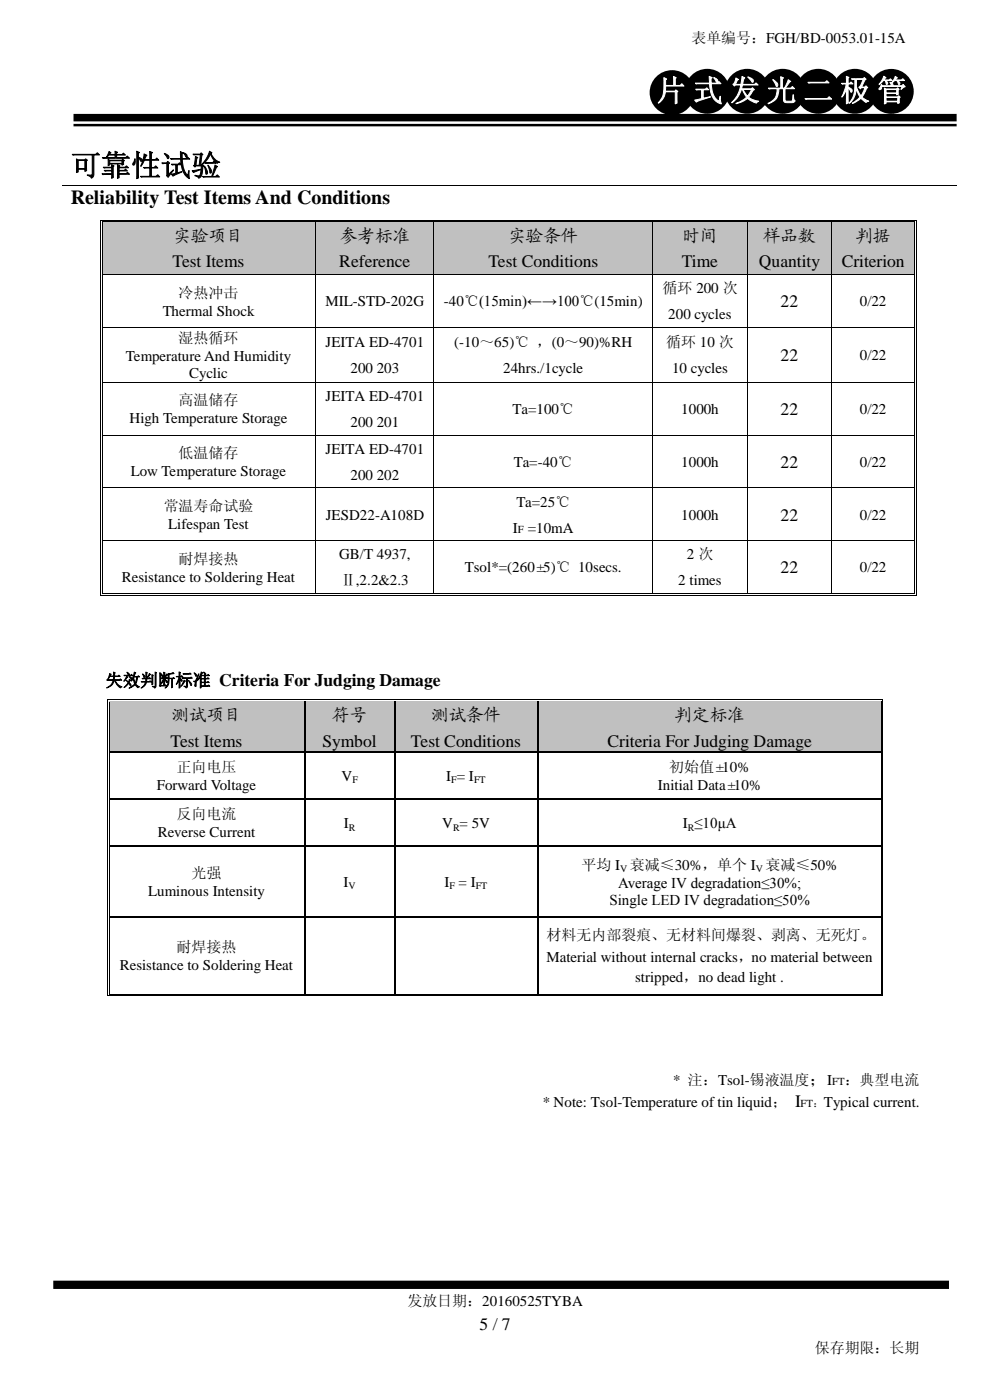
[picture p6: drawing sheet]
<svg xmlns="http://www.w3.org/2000/svg" width="210mm" height="297mm" viewBox="0 0 210 297" stroke-linecap="round" stroke-linejoin="round" font-family="sans-serif">
<g fill="#000">
<circle cx="142.6" cy="19.7" r="4.8"/>
<circle cx="150" cy="19.4" r="4.8"/>
<circle cx="158.5" cy="19.4" r="4.8"/>
<circle cx="166" cy="19.4" r="4.8"/>
<circle cx="173.6" cy="19.4" r="4.8"/>
<circle cx="181.4" cy="19.4" r="4.8"/>
<circle cx="189.1" cy="19.4" r="4.8"/>
</g>
<path d="M11.3 272.6h190" fill="none" stroke="#000" stroke-width="1.8" stroke-linecap="butt"/>
<path d="M129.3 25.6h63.5v2.8h-63.5z" fill-rule="evenodd" fill="#fff"/>
<path d="M15.6 24.2h187.3v1.6h-187.3zM15.6 26.3h187.3v.5h-187.3z" fill="#000"/>
<g fill="#c0c0c0">
<path d="M21.8 47.2h1.6v11h-1.6z" fill-rule="evenodd"/>
<path d="M65.1 47.2h1.8v11h-1.8z" fill-rule="evenodd"/>
</g>
<path d="M21.8 58.2h45.1" fill="none" stroke="#c0c0c0" stroke-width=".21"/>
<g fill="#c0c0c0">
<path d="M23.4 47.2h41.7v5.5h-41.7z" fill-rule="evenodd"/>
<path d="M23.4 52.7h41.7v5.5h-41.7z" fill-rule="evenodd"/>
<path d="M67.1 47.2h1.8v11h-1.8z" fill-rule="evenodd"/>
<path d="M90.1 47.2h1.9v11h-1.9z" fill-rule="evenodd"/>
</g>
<path d="M67.1 58.2h24.9" fill="none" stroke="#c0c0c0" stroke-width=".21"/>
<g fill="#c0c0c0">
<path d="M68.9 47.2h21.2v5.5h-21.2z" fill-rule="evenodd"/>
<path d="M68.9 52.7h21.2v5.5h-21.2z" fill-rule="evenodd"/>
<path d="M92.1 47.2h1.9v11h-1.9z" fill-rule="evenodd"/>
<path d="M136.5 47.2h1.9v11h-1.9z" fill-rule="evenodd"/>
</g>
<path d="M92.1 58.2h46.3" fill="none" stroke="#c0c0c0" stroke-width=".21"/>
<g fill="#c0c0c0">
<path d="M94 47.2h42.5v5.5h-42.5z" fill-rule="evenodd"/>
<path d="M94 52.7h42.5v5.5h-42.5z" fill-rule="evenodd"/>
<path d="M138.5 47.2h1.9v11h-1.9z" fill-rule="evenodd"/>
<path d="M156.7 47.2h1.8v11h-1.8z" fill-rule="evenodd"/>
</g>
<path d="M138.5 58.2h20" fill="none" stroke="#c0c0c0" stroke-width=".21"/>
<g fill="#c0c0c0">
<path d="M140.4 47.2h16.3v5.5h-16.3z" fill-rule="evenodd"/>
<path d="M140.4 52.7h16.3v5.5h-16.3z" fill-rule="evenodd"/>
<path d="M158.7 47.2h1.8v11h-1.8z" fill-rule="evenodd"/>
<path d="M174.4 47.2h1.9v11h-1.9z" fill-rule="evenodd"/>
</g>
<path d="M158.7 58.2h17.6" fill="none" stroke="#c0c0c0" stroke-width=".21"/>
<g fill="#c0c0c0">
<path d="M160.5 47.2h13.9v5.5h-13.9z" fill-rule="evenodd"/>
<path d="M160.5 52.7h13.9v5.5h-13.9z" fill-rule="evenodd"/>
<path d="M176.4 47.2h1.9v11h-1.9z" fill-rule="evenodd"/>
<path d="M192.2 47.2h1.7v11h-1.7z" fill-rule="evenodd"/>
</g>
<path d="M176.4 58.2h17.5" fill="none" stroke="#c0c0c0" stroke-width=".21"/>
<g fill="#c0c0c0">
<path d="M178.3 47.2h13.9v5.5h-13.9z" fill-rule="evenodd"/>
<path d="M178.3 52.7h13.9v5.5h-13.9z" fill-rule="evenodd"/>
</g>
<g fill="#000">
<path d="M21.3 46.6h.2v.6h-.2z" fill-rule="evenodd"/>
<path d="M21.3 46.6h.5v.2h-.5z" fill-rule="evenodd"/>
<path d="M21.6 47h.2v.2h-.2z" fill-rule="evenodd"/>
<path d="M21.6 47h.2v.1h-.2z" fill-rule="evenodd"/>
</g>
<path d="M21.8 46.7h45.1M21.8 47h45.1" fill="none" stroke="#000" stroke-width=".21"/>
<path d="M21.8 47.1h45.1" fill="none" stroke="#c0c0c0" stroke-width=".21"/>
<path d="M67.1 47.1l.4 .1z" fill-rule="evenodd" fill="#c0c0c0"/>
<g fill="#000">
<path d="M66.9 47.1l.2 .1z" fill-rule="evenodd"/>
<path d="M66.9 46.6h.6v.2h-.6z" fill-rule="evenodd"/>
<path d="M66.9 47h.6v.1h-.6z" fill-rule="evenodd"/>
</g>
<path d="M67.5 46.7h24.5M67.5 47h24.5" fill="none" stroke="#000" stroke-width=".21"/>
<path d="M67.5 47.1h24.5" fill="none" stroke="#c0c0c0" stroke-width=".21"/>
<path d="M92.1 47.1l.4 .1z" fill-rule="evenodd" fill="#c0c0c0"/>
<g fill="#000">
<path d="M92 47.1l.1 .1z" fill-rule="evenodd"/>
<path d="M92 46.6h.5v.2h-.5z" fill-rule="evenodd"/>
<path d="M92 47h.5v.1h-.5z" fill-rule="evenodd"/>
</g>
<path d="M92.5 46.7h45.9M92.5 47h45.9" fill="none" stroke="#000" stroke-width=".21"/>
<path d="M92.5 47.1h45.9" fill="none" stroke="#c0c0c0" stroke-width=".21"/>
<path d="M138.6 47.1l.3 .1z" fill-rule="evenodd" fill="#c0c0c0"/>
<g fill="#000">
<path d="M138.4 47.1l.2 .1z" fill-rule="evenodd"/>
<path d="M138.4 46.6h.5v.2h-.5z" fill-rule="evenodd"/>
<path d="M138.4 47h.5v.1h-.5z" fill-rule="evenodd"/>
</g>
<path d="M138.9 46.7h19.6M138.9 47h19.6" fill="none" stroke="#000" stroke-width=".21"/>
<path d="M138.9 47.1h19.6" fill="none" stroke="#c0c0c0" stroke-width=".21"/>
<path d="M158.7 47.1l.3 .1z" fill-rule="evenodd" fill="#c0c0c0"/>
<g fill="#000">
<path d="M158.5 47.1l.2 .1z" fill-rule="evenodd"/>
<path d="M158.5 46.6h.5v.2h-.5z" fill-rule="evenodd"/>
<path d="M158.5 47h.5v.1h-.5z" fill-rule="evenodd"/>
</g>
<path d="M159 46.7h17.3M159 47h17.3" fill="none" stroke="#000" stroke-width=".21"/>
<path d="M159 47.1h17.3" fill="none" stroke="#c0c0c0" stroke-width=".21"/>
<path d="M176.4 47.1l.4 .1z" fill-rule="evenodd" fill="#c0c0c0"/>
<g fill="#000">
<path d="M21.3 58.2h.2v.2h-.2z" fill-rule="evenodd"/>
<path d="M21.6 58.2h.2v.2h-.2z" fill-rule="evenodd"/>
<path d="M66.9 58.2h.2v.2h-.2z" fill-rule="evenodd"/>
<path d="M92 58.2h.1v.2h-.1z" fill-rule="evenodd"/>
<path d="M138.4 58.2h.2v.2h-.2z" fill-rule="evenodd"/>
<path d="M158.5 58.2h.2v.2h-.2z" fill-rule="evenodd"/>
<path d="M176.3 47.1l.1 .1z" fill-rule="evenodd"/>
<path d="M176.3 46.6h.5v.2h-.5z" fill-rule="evenodd"/>
<path d="M176.3 47h.5v.1h-.5z" fill-rule="evenodd"/>
<path d="M176.3 58.2h.1v.2h-.1z" fill-rule="evenodd"/>
<path d="M193.9 46.6h.5v.2h-.5z" fill-rule="evenodd"/>
<path d="M193.9 47h.2v.2h-.2z" fill-rule="evenodd"/>
<path d="M193.9 47h.2v.1h-.2z" fill-rule="evenodd"/>
<path d="M193.9 58.2h.2v.2h-.2z" fill-rule="evenodd"/>
<path d="M194.3 46.6h.1v.6h-.1z" fill-rule="evenodd"/>
<path d="M194.3 58.2h.1v.2h-.1z" fill-rule="evenodd"/>
<path d="M21.3 69.4h.2v.2h-.2z" fill-rule="evenodd"/>
<path d="M21.6 69.4h.2v.2h-.2z" fill-rule="evenodd"/>
<path d="M66.9 69.4h.2v.2h-.2z" fill-rule="evenodd"/>
<path d="M92 69.4h.1v.2h-.1z" fill-rule="evenodd"/>
<path d="M138.4 69.4h.2v.2h-.2z" fill-rule="evenodd"/>
<path d="M158.5 69.4h.2v.2h-.2z" fill-rule="evenodd"/>
<path d="M176.3 69.4h.1v.2h-.1z" fill-rule="evenodd"/>
<path d="M193.9 69.4h.2v.2h-.2z" fill-rule="evenodd"/>
<path d="M194.3 69.4h.1v.2h-.1z" fill-rule="evenodd"/>
<path d="M21.3 81h.2v.2h-.2z" fill-rule="evenodd"/>
<path d="M21.3 92.2h.2v.2h-.2z" fill-rule="evenodd"/>
<path d="M21.6 81h.2v.2h-.2z" fill-rule="evenodd"/>
<path d="M21.6 92.2h.2v.2h-.2z" fill-rule="evenodd"/>
<path d="M66.9 81h.2v.2h-.2z" fill-rule="evenodd"/>
<path d="M66.9 92.2h.2v.2h-.2z" fill-rule="evenodd"/>
<path d="M92 81h.1v.2h-.1z" fill-rule="evenodd"/>
<path d="M92 92.2h.1v.2h-.1z" fill-rule="evenodd"/>
<path d="M138.4 81h.2v.2h-.2z" fill-rule="evenodd"/>
<path d="M138.4 92.2h.2v.2h-.2z" fill-rule="evenodd"/>
<path d="M158.5 81h.2v.2h-.2z" fill-rule="evenodd"/>
<path d="M158.5 92.2h.2v.2h-.2z" fill-rule="evenodd"/>
<path d="M176.3 81h.1v.2h-.1z" fill-rule="evenodd"/>
<path d="M176.3 92.2h.1v.2h-.1z" fill-rule="evenodd"/>
<path d="M193.9 81h.2v.2h-.2z" fill-rule="evenodd"/>
<path d="M193.9 92.2h.2v.2h-.2z" fill-rule="evenodd"/>
<path d="M194.3 81h.1v.2h-.1z" fill-rule="evenodd"/>
<path d="M194.3 92.2h.1v.2h-.1z" fill-rule="evenodd"/>
<path d="M21.3 103.4h.2v.2h-.2z" fill-rule="evenodd"/>
<path d="M21.3 114.7h.2v.1h-.2z" fill-rule="evenodd"/>
<path d="M21.6 103.4h.2v.2h-.2z" fill-rule="evenodd"/>
<path d="M21.6 114.7h.2v.1h-.2z" fill-rule="evenodd"/>
<path d="M66.9 103.4h.2v.2h-.2z" fill-rule="evenodd"/>
<path d="M66.9 114.7h.2v.1h-.2z" fill-rule="evenodd"/>
<path d="M92 103.4h.1v.2h-.1z" fill-rule="evenodd"/>
<path d="M92 114.7h.1v.1h-.1z" fill-rule="evenodd"/>
<path d="M138.4 103.4h.2v.2h-.2z" fill-rule="evenodd"/>
<path d="M138.4 114.7h.2v.1h-.2z" fill-rule="evenodd"/>
<path d="M158.5 103.4h.2v.2h-.2z" fill-rule="evenodd"/>
<path d="M158.5 114.7h.2v.1h-.2z" fill-rule="evenodd"/>
<path d="M176.3 103.4h.1v.2h-.1z" fill-rule="evenodd"/>
<path d="M176.3 114.7h.1v.1h-.1z" fill-rule="evenodd"/>
<path d="M193.9 103.4h.2v.2h-.2z" fill-rule="evenodd"/>
<path d="M193.9 114.7h.2v.1h-.2z" fill-rule="evenodd"/>
<path d="M194.3 103.4h.1v.2h-.1z" fill-rule="evenodd"/>
<path d="M194.3 114.7h.1v.1h-.1z" fill-rule="evenodd"/>
<path d="M21.3 125.9h.2v.5h-.2z" fill-rule="evenodd"/>
<path d="M21.3 126.2h.5v.2h-.5z" fill-rule="evenodd"/>
<path d="M21.6 125.9h.2v.1h-.2z" fill-rule="evenodd"/>
<path d="M21.6 125.9h.2v.1h-.2z" fill-rule="evenodd"/>
<path d="M66.9 125.9h.6v.1h-.6z" fill-rule="evenodd"/>
<path d="M66.9 126.2h.6v.2h-.6z" fill-rule="evenodd"/>
<path d="M92 125.9h.5v.1h-.5z" fill-rule="evenodd"/>
<path d="M92 126.2h.5v.2h-.5z" fill-rule="evenodd"/>
<path d="M138.4 125.9h.5v.1h-.5z" fill-rule="evenodd"/>
<path d="M138.4 126.2h.5v.2h-.5z" fill-rule="evenodd"/>
<path d="M158.5 125.9h.5v.1h-.5z" fill-rule="evenodd"/>
<path d="M158.5 126.2h.5v.2h-.5z" fill-rule="evenodd"/>
<path d="M176.3 125.9h.5v.1h-.5z" fill-rule="evenodd"/>
<path d="M176.3 126.2h.5v.2h-.5z" fill-rule="evenodd"/>
<path d="M193.9 126.2h.5v.2h-.5z" fill-rule="evenodd"/>
<path d="M193.9 125.9h.2v.1h-.2z" fill-rule="evenodd"/>
<path d="M193.9 125.9h.2v.1h-.2z" fill-rule="evenodd"/>
<path d="M194.3 125.9h.1v.5h-.1z" fill-rule="evenodd"/>
</g>
<g fill="none" stroke="#000" stroke-width=".21">
<path d="M13.1 39.3h189.8M21.4 47.2v11M21.4 58.4v11M21.7 47.2v11M21.7 58.4v11M21.8 58.3h45.1M67 47.2v11M67 58.4v11M67.1 58.3h24.9M92.1 47.2v11M92.1 58.4v11M92.1 58.3h46.3"/>
<path d="M138.5 47.2v11M138.5 58.4v11M138.6 58.3h19.9M158.6 47.2v11M158.6 58.4v11M158.7 58.3h17.6M176.4 47.2v11M176.4 58.4v11M176.4 58.3h17.5M176.8 46.7h17.1M176.8 47h17.1M194 47.2v11"/>
<path d="M194 58.4v11M194.3 47.2v11M194.3 58.4v11M21.4 69.6v11.4M21.7 69.6v11.4M21.8 69.5h45.1M67 69.6v11.4M67.1 69.5h24.9M92.1 69.6v11.4M92.1 69.5h46.3M138.5 69.6v11.4M138.6 69.5h19.9"/>
<path d="M158.6 69.6v11.4M158.7 69.5h17.6M176.4 69.6v11.4M176.4 69.5h17.5M194 69.6v11.4M194.3 69.6v11.4M21.4 81.2v11M21.4 92.4v11M21.7 81.2v11M21.7 92.4v11M21.8 81.1h45.1M21.8 92.3h45.1"/>
<path d="M67 81.2v11M67 92.4v11M67.1 81.1h24.9M67.1 92.3h24.9M92.1 81.2v11M92.1 92.4v11M92.1 81.1h46.3M92.1 92.3h46.3M138.5 81.2v11M138.5 92.4v11M138.6 81.1h19.9M138.6 92.3h19.9"/>
<path d="M158.6 81.2v11M158.6 92.4v11M158.7 81.1h17.6M158.7 92.3h17.6M176.4 81.2v11M176.4 92.4v11M176.4 81.1h17.5M176.4 92.3h17.5M194 81.2v11M194 92.4v11M194.3 81.2v11M194.3 92.4v11"/>
<path d="M21.4 103.6v11.1M21.4 114.8v11.1M21.7 103.6v11.1M21.7 114.8v11.1M21.8 103.5h45.1M21.8 114.7h45.1M67 103.6v11.1M67 114.8v11.1M67.1 103.5h24.9M67.1 114.7h24.9M92.1 103.6v11.1M92.1 114.8v11.1"/>
<path d="M92.1 103.5h46.3M92.1 114.7h46.3M138.5 103.6v11.1M138.5 114.8v11.1M138.6 103.5h19.9M138.6 114.7h19.9M158.6 103.6v11.1M158.6 114.8v11.1M158.7 103.5h17.6M158.7 114.7h17.6M176.4 103.6v11.1M176.4 114.8v11.1"/>
<path d="M176.4 103.5h17.5M176.4 114.7h17.5M194 103.6v11.1M194 114.8v11.1M194.3 103.6v11.1M194.3 114.8v11.1M21.8 126.3h45.1M21.8 126h45.1M67.5 126.3h24.5M67.5 126h24.5M92.5 126.3h45.9M92.5 126h45.9"/>
<path d="M138.9 126.3h19.6M138.9 126h19.6M159 126.3h17.3M159 126h17.3M176.8 126.3h17.1M176.8 126h17.1"/>
</g>
<path d="M176.8 47.1h17.1" fill="none" stroke="#c0c0c0" stroke-width=".21"/>
<g fill="#c0c0c0">
<path d="M23.2 148.9h1.7v10.5h-1.7z" fill-rule="evenodd"/>
<path d="M62.7 148.9h1.8v10.5h-1.8z" fill-rule="evenodd"/>
<path d="M24.9 148.9h37.8v5.6h-37.8z" fill-rule="evenodd"/>
<path d="M24.9 154.5h37.8v4.9h-37.8z" fill-rule="evenodd"/>
<path d="M64.8 148.9h1.8v10.5h-1.8z" fill-rule="evenodd"/>
<path d="M81.8 148.9h1.8v10.5h-1.8z" fill-rule="evenodd"/>
<path d="M66.6 148.9h15.2v5.6h-15.2z" fill-rule="evenodd"/>
<path d="M66.6 154.5h15.2v4.9h-15.2z" fill-rule="evenodd"/>
<path d="M83.8 148.9h1.8v10.5h-1.8z" fill-rule="evenodd"/>
<path d="M112.1 148.9h1.8v10.5h-1.8z" fill-rule="evenodd"/>
<path d="M85.6 148.9h26.5v5.6h-26.5z" fill-rule="evenodd"/>
<path d="M85.6 154.5h26.5v4.9h-26.5z" fill-rule="evenodd"/>
<path d="M114.2 148.9h1.7v10.5h-1.7z" fill-rule="evenodd"/>
<path d="M185.2 148.9h1.6v10.5h-1.6z" fill-rule="evenodd"/>
<path d="M115.9 148.9h69.3v5.6h-69.3z" fill-rule="evenodd"/>
<path d="M115.9 154.5h69.3v4.9h-69.3z" fill-rule="evenodd"/>
</g>
<g fill="#000">
<path d="M22.7 148.4h.2v.5h-.2z" fill-rule="evenodd"/>
<path d="M22.7 148.4h.5v.2h-.5z" fill-rule="evenodd"/>
<path d="M23.1 148.7h.1v.2h-.1z" fill-rule="evenodd"/>
<path d="M23.1 148.7h.1v.2h-.1z" fill-rule="evenodd"/>
</g>
<path d="M23.2 148.5h41.3M23.2 148.8h41.3" fill="none" stroke="#000" stroke-width=".21"/>
<path d="M23.2 148.9h41.3" fill="none" stroke="#c0c0c0" stroke-width=".21"/>
<path d="M64.8 148.9h.2z" fill-rule="evenodd" fill="#c0c0c0"/>
<g fill="#000">
<path d="M64.5 148.9h.3z" fill-rule="evenodd"/>
<path d="M64.5 148.4h.5v.2h-.5z" fill-rule="evenodd"/>
<path d="M64.5 148.7h.5v.2h-.5z" fill-rule="evenodd"/>
</g>
<path d="M65 148.5h18.6M65 148.8h18.6" fill="none" stroke="#000" stroke-width=".21"/>
<path d="M65 148.9h18.6" fill="none" stroke="#c0c0c0" stroke-width=".21"/>
<path d="M83.8 148.9h.3z" fill-rule="evenodd" fill="#c0c0c0"/>
<g fill="#000">
<path d="M83.6 148.9h.2z" fill-rule="evenodd"/>
<path d="M83.6 148.4h.5v.2h-.5z" fill-rule="evenodd"/>
<path d="M83.6 148.7h.5v.2h-.5z" fill-rule="evenodd"/>
</g>
<path d="M84.1 148.5h29.8M84.1 148.8h29.8" fill="none" stroke="#000" stroke-width=".21"/>
<path d="M84.1 148.9h29.8" fill="none" stroke="#c0c0c0" stroke-width=".21"/>
<path d="M114.2 148.9h.2z" fill-rule="evenodd" fill="#c0c0c0"/>
<g fill="#000">
<path d="M22.7 159.4h.2v.3h-.2z" fill-rule="evenodd"/>
<path d="M23.1 159.4h.1v.3h-.1z" fill-rule="evenodd"/>
<path d="M64.5 159.4h.3v.3h-.3z" fill-rule="evenodd"/>
<path d="M83.6 159.4h.2v.3h-.2z" fill-rule="evenodd"/>
<path d="M113.9 148.9h.3z" fill-rule="evenodd"/>
<path d="M113.9 148.4h.5v.2h-.5z" fill-rule="evenodd"/>
<path d="M113.9 148.7h.5v.2h-.5z" fill-rule="evenodd"/>
<path d="M113.9 159.4h.3v.3h-.3z" fill-rule="evenodd"/>
<path d="M186.8 148.4h.5v.2h-.5z" fill-rule="evenodd"/>
<path d="M186.8 148.7h.2v.2h-.2z" fill-rule="evenodd"/>
<path d="M186.8 148.7h.2v.2h-.2z" fill-rule="evenodd"/>
<path d="M186.8 159.4h.2v.3h-.2z" fill-rule="evenodd"/>
<path d="M187.1 148.4h.2v.5h-.2z" fill-rule="evenodd"/>
<path d="M187.1 159.4h.2v.3h-.2z" fill-rule="evenodd"/>
<path d="M22.7 169.4h.2v.3h-.2z" fill-rule="evenodd"/>
<path d="M22.7 179.4h.2v.3h-.2z" fill-rule="evenodd"/>
<path d="M23.1 169.4h.1v.3h-.1z" fill-rule="evenodd"/>
<path d="M23.1 179.4h.1v.3h-.1z" fill-rule="evenodd"/>
<path d="M64.5 169.4h.3v.3h-.3z" fill-rule="evenodd"/>
<path d="M64.5 179.4h.3v.3h-.3z" fill-rule="evenodd"/>
<path d="M83.6 169.4h.2v.3h-.2z" fill-rule="evenodd"/>
<path d="M83.6 179.4h.2v.3h-.2z" fill-rule="evenodd"/>
<path d="M113.9 169.4h.3v.3h-.3z" fill-rule="evenodd"/>
<path d="M113.9 179.4h.3v.3h-.3z" fill-rule="evenodd"/>
<path d="M186.8 169.4h.2v.3h-.2z" fill-rule="evenodd"/>
<path d="M186.8 179.4h.2v.3h-.2z" fill-rule="evenodd"/>
<path d="M187.1 169.4h.2v.3h-.2z" fill-rule="evenodd"/>
<path d="M187.1 179.4h.2v.3h-.2z" fill-rule="evenodd"/>
<path d="M22.7 194.4h.2v.2h-.2z" fill-rule="evenodd"/>
<path d="M23.1 194.4h.1v.2h-.1z" fill-rule="evenodd"/>
<path d="M64.5 194.4h.3v.2h-.3z" fill-rule="evenodd"/>
<path d="M83.6 194.4h.2v.2h-.2z" fill-rule="evenodd"/>
<path d="M113.9 194.4h.3v.2h-.3z" fill-rule="evenodd"/>
<path d="M186.8 194.4h.2v.2h-.2z" fill-rule="evenodd"/>
<path d="M187.1 194.4h.2v.2h-.2z" fill-rule="evenodd"/>
<path d="M22.7 210.8h.2v.5h-.2z" fill-rule="evenodd"/>
<path d="M22.7 211.1h.5v.2h-.5z" fill-rule="evenodd"/>
<path d="M23.1 210.8h.1v.2h-.1z" fill-rule="evenodd"/>
<path d="M23.1 210.8h.1v.2h-.1z" fill-rule="evenodd"/>
<path d="M64.5 210.8h.5v.2h-.5z" fill-rule="evenodd"/>
<path d="M64.5 211.1h.5v.2h-.5z" fill-rule="evenodd"/>
<path d="M83.6 210.8h.5v.2h-.5z" fill-rule="evenodd"/>
<path d="M83.6 211.1h.5v.2h-.5z" fill-rule="evenodd"/>
<path d="M113.9 210.8h.5v.2h-.5z" fill-rule="evenodd"/>
<path d="M113.9 211.1h.5v.2h-.5z" fill-rule="evenodd"/>
<path d="M186.8 211.1h.5v.2h-.5z" fill-rule="evenodd"/>
<path d="M186.8 210.8h.2v.2h-.2z" fill-rule="evenodd"/>
<path d="M186.8 210.8h.2v.2h-.2z" fill-rule="evenodd"/>
<path d="M187.1 210.8h.2v.5h-.2z" fill-rule="evenodd"/>
</g>
<g fill="none" stroke="#000" stroke-width=".21">
<path d="M22.8 148.9v10.5M22.8 159.7v9.7M23.2 148.9v10.5M23.2 159.7v9.7M114.4 148.5h72.4M114.4 148.8h72.4M186.9 148.9v10.5M186.9 159.7v9.7M187.2 148.9v10.5M187.2 159.7v9.7M22.8 169.7v9.7M22.8 179.7v14.7"/>
<path d="M23.2 169.7v9.7M23.2 179.7v14.7M186.9 169.7v9.7M186.9 179.7v14.7M187.2 169.7v9.7M187.2 179.7v14.7M22.8 194.6v16.2M23.2 194.6v16.2M186.9 194.6v16.2M187.2 194.6v16.2M23.2 211.2h41.3M23.2 210.9h41.3"/>
<path d="M65 211.2h18.6M65 210.9h18.6M84.1 211.2h29.8M84.1 210.9h29.8M114.4 211.2h72.4M114.4 210.9h72.4"/>
</g>
<path d="M114.4 148.9h72.4" fill="none" stroke="#c0c0c0" stroke-width=".21"/>
<g fill="none" stroke="#000" stroke-width=".25">
<path d="M23.2 159.5h41.3M64.7 148.9v10.5M64.7 159.7v9.7M64.8 159.5h18.8M83.7 148.9v10.5M83.7 159.7v9.7M83.8 159.5h30.1M114 148.9v10.5M114 159.7v9.7M114.2 159.5h72.6M23.2 169.5h41.3M23.2 179.6h41.3"/>
<path d="M64.7 169.7v9.7M64.7 179.7v14.7M64.8 169.5h18.8M64.8 179.6h18.8M83.7 169.7v9.7M83.7 179.7v14.7M83.8 169.5h30.1M83.8 179.6h30.1M114 169.7v9.7M114 179.7v14.7M114.2 169.5h72.6M114.2 179.6h72.6"/>
<path d="M23.2 194.5h41.3M64.7 194.6v16.2M64.8 194.5h18.8M83.7 194.6v16.2M83.8 194.5h30.1M114 194.6v16.2M114.2 194.5h72.6"/>
</g>
<text font-size="6.3" fill="#fff" x="139.2" y="21.4">片 式 发 光 二 极 管</text>
<text font-size="6.3" x="15" y="37.3">可靠性试验</text>
<text font-size="4.2" x="15" y="43.3">Reliability Test Items And Conditions</text>
<g font-size="3.7">
<text x="36.8" y="51.3">实验项目</text>
<text x="72.1" y="51.3">参考标准</text>
<text x="107.8" y="51.3">实验条件</text>
<text x="144.8" y="51.3">时间</text>
<text x="161.9" y="51.3">样品数</text>
<text x="181.5" y="51.3">判据</text>
<text x="36.6" y="56.7">Test Items</text>
<text x="72" y="56.7">Reference</text>
<text x="103.6" y="56.7">Test Conditions</text>
<text x="144.6" y="56.7">Time</text>
<text x="161" y="56.7">Quantity</text>
<text x="178.6" y="56.7">Criterion</text>
<text x="165.6" y="65.2">22</text>
<text x="165.6" y="76.6">22</text>
<text x="165.6" y="88">22</text>
<text x="165.6" y="99.2">22</text>
<text x="165.6" y="110.5">22</text>
<text x="165.6" y="121.6">22</text>
<text x="22.3" y="145.6">失效判断标准 Criteria For Judging Damage</text>
<text x="36.4" y="153.1">测试项目</text>
<text x="70.5" y="153.1">符号</text>
<text x="91.5" y="153.1">测试条件</text>
<text x="143.1" y="153.1">判定标准</text>
<text x="36.2" y="158.5">Test Items</text>
<text x="68.4" y="158.5">Symbol</text>
<text x="87.2" y="158.5">Test Conditions</text>
<text x="128.9" y="158.5">Criteria For Judging Damage</text>
<text x="171.7" y="230.2">；</text>
<text x="168.6" y="234.8">I</text>
<text x="101.7" y="282.2">5 / 7</text>
</g>
<g font-size="3.2">
<text x="146.7" y="9.2">表单编号：FGH/BD-0053.01-15A</text>
<text x="37.9" y="63.2">冷热冲击</text>
<text x="69" y="65">MIL-STD-202G</text>
<text x="94.2" y="65">-40℃(15min)←→100℃(15min)</text>
<text x="140.6" y="62.2">循环 200 次</text>
<text x="182.4" y="65">0/22</text>
<text x="34.5" y="67">Thermal Shock</text>
<text x="141.8" y="67.7">200 cycles</text>
<text x="26.7" y="76.6">Temperature And Humidity</text>
<text x="37.9" y="72.8">湿热循环</text>
<text x="69.1" y="73.7">JEITA ED-4701</text>
<text x="96.4" y="73.7">(-10～65)℃ ，(0～90)%RH</text>
<text x="141.3" y="73.7">循环 10 次</text>
<text x="182.4" y="76.4">0/22</text>
<text x="40.1" y="80.2">Cyclic</text>
<text x="74.4" y="79.2">200 203</text>
<text x="106.7" y="79.2">24hrs./1cycle</text>
<text x="142.6" y="79.2">10 cycles</text>
<text x="27.5" y="89.8">High Temperature Storage</text>
<text x="37.9" y="86">高温储存</text>
<text x="69.1" y="85.1">JEITA ED-4701</text>
<text x="108.7" y="87.8">Ta=100℃</text>
<text x="144.5" y="87.8">1000h</text>
<text x="182.4" y="87.8">0/22</text>
<text x="74.4" y="90.6">200 201</text>
<text x="27.7" y="101.1">Low Temperature Storage</text>
<text x="37.9" y="97.2">低温储存</text>
<text x="69.1" y="96.3">JEITA ED-4701</text>
<text x="74.4" y="101.8">200 202</text>
<text x="109" y="99">Ta=-40℃</text>
<text x="144.5" y="99">1000h</text>
<text x="182.4" y="99">0/22</text>
<text x="109.5" y="107.5">Ta=25℃</text>
<text x="34.7" y="108.4">常温寿命试验</text>
<text x="35.7" y="112.2">Lifespan Test</text>
<text x="69.1" y="110.3">JESD22-A108D</text>
<text x="108.8" y="113">I =10mA</text>
<text x="144.5" y="110.3">1000h</text>
<text x="182.4" y="110.3">0/22</text>
<text x="37.9" y="119.6">耐焊接热</text>
<text x="71.9" y="118.7">GB/T 4937,</text>
<text x="145.7" y="118.7">2 次</text>
<text x="25.8" y="123.5">Resistance to Soldering Heat</text>
<text x="72.3" y="124.2">Ⅱ,2.2&amp;2.3</text>
<text x="98.6" y="121.4">Tsol*=(260±5)℃ 10secs.</text>
<text x="143.9" y="124.2">2 times</text>
<text x="182.4" y="121.4">0/22</text>
<text x="33.2" y="167.7">Forward Voltage</text>
<text x="37.5" y="163.9">正向电压</text>
<text x="72.4" y="165.6">V</text>
<text x="94.7" y="165.6">I = I</text>
<text x="139.6" y="167.7">Initial Data±10%</text>
<text x="142" y="163.9">初始值±10%</text>
<text x="37.5" y="173.8">反向电流</text>
<text x="33.5" y="177.7">Reverse Current</text>
<text x="73" y="175.7">I</text>
<text x="93.8" y="175.7">V = 5V</text>
<text x="144.8" y="175.7">I ≤10μA</text>
<text x="123.3" y="184.5">平均 I 衰减≤30%，单个 I 衰减≤50%</text>
<text x="31.4" y="190.1">Luminous Intensity</text>
<text x="40.6" y="186.3">光强</text>
<text x="72.9" y="188.2">I</text>
<text x="94.3" y="188.2">I = I</text>
<text x="129.3" y="192">Single LED IV degradation≤50%</text>
<text x="131.1" y="188.3">Average IV degradation≤30%;</text>
<text x="37.5" y="202">耐焊接热</text>
<text x="115.9" y="199.4">材料无内部裂痕、无材料间爆裂、剥离、无死灯。</text>
<text x="25.4" y="205.8">Resistance to Soldering Heat</text>
<text x="115.9" y="204.2">Material without internal cracks，no material between</text>
<text x="134.7" y="208.3">stripped，no dead light .</text>
<text x="142.8" y="230.2">* 注：Tsol-锡液温度</text>
<text x="175.5" y="230.2">I</text>
<text x="179.2" y="230.2">：典型电流</text>
<text x="115.1" y="234.8">* Note: Tsol-Temperature of tin liquid；</text>
<text x="174.8" y="234.8">Typical current.</text>
<text x="86.4" y="277.1">发放日期：20160525TYBA</text>
<text x="172.8" y="287.1">保存期限：长期</text>
</g>
<g font-size="2.3">
<text x="109.9" y="113">F</text>
<text x="176.5" y="230.2">FT</text>
<text x="169.8" y="234.8">FT：</text>
</g>
<g font-size="2.1">
<text x="74.8" y="166.2">F</text>
<text x="95.7" y="166.2">F</text>
<text x="100.6" y="166.2">FT</text>
<text x="74" y="176.2">R</text>
<text x="96.1" y="176.2">R</text>
<text x="145.9" y="176.2">R</text>
<text x="131.6" y="185.1">V</text>
<text x="160.4" y="185.1">V</text>
<text x="73.9" y="188.7">V</text>
<text x="95.4" y="188.7">F</text>
<text x="100.9" y="188.7">FT</text>
</g>
</svg>
